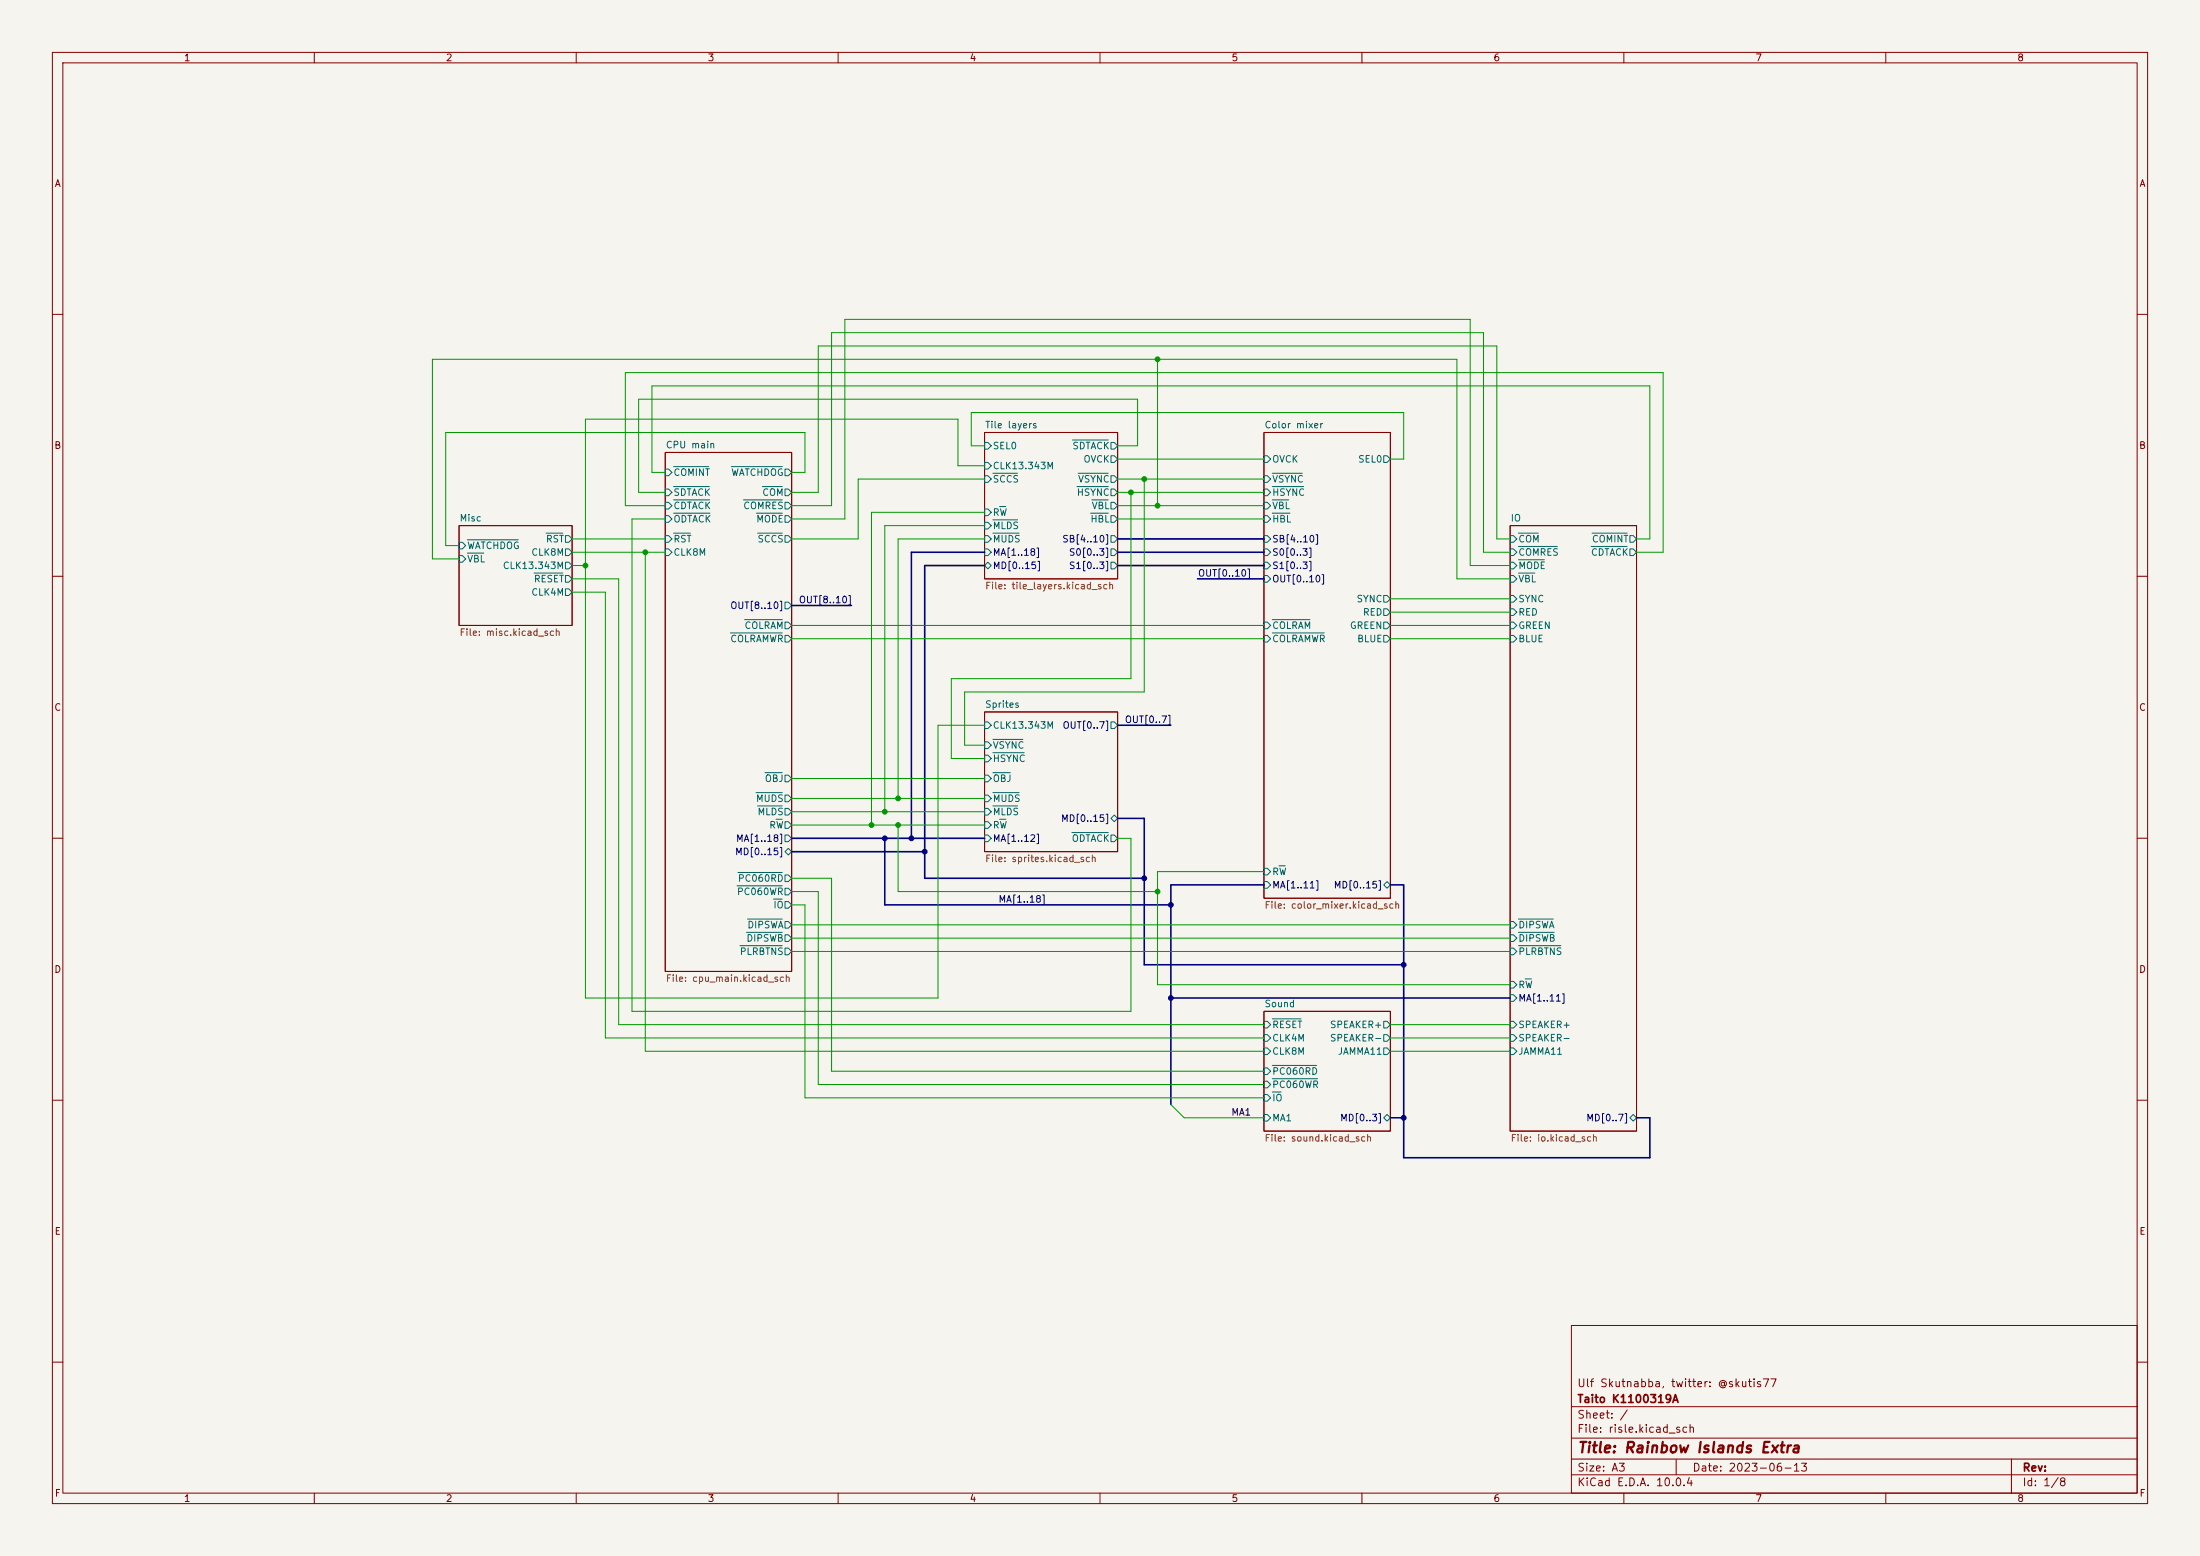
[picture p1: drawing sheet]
<svg xmlns="http://www.w3.org/2000/svg" width="420mm" height="297mm" viewBox="0 0 420 297" stroke-linecap="round" stroke-linejoin="round" font-family="sans-serif">
<path d="M0 0h420v297h-420z" fill="#f5f4ef" stroke="#f5f4ef" stroke-width=".19"/>
<g fill="none" stroke="#840000" stroke-width=".19">
<path d="M10 10h400v277h-400zM12 12h396v273h-396zM60 10v2M110 10v2M160 10v2M210 10v2M260 10v2M310 10v2M360 10v2M10 60h2M408 60h2M127 86.4h24.1v99h-24.1z"/>
<path d="M188 82.6h25.4v27.9h-25.4zM241.3 82.6h24.1v88.9h-24.1zM10 110h2M87.6 100.3h21.6v19.1h-21.6zM288.3 100.3h24.1v115.6h-24.1zM408 110h2M188 135.9h25.4v26.7h-25.4zM10 160h2M408 160h2M241.3 193h24.1v22.9h-24.1zM10 210h2M408 210h2"/>
<path d="M300 253h108v32h-108zM10 260h2M300 278.5h108M300 274.5h108M300 268.5h108M320 278.5v3M384 278.5v6.5M408 260h2M60 285v2M110 285v2M160 285v2M210 285v2"/>
<path d="M260 285v2M300 281.5h108M310 285v2M360 285v2"/>
</g>
<g fill="none" stroke="#006464" stroke-width=".19">
<path d="M127 98.4h.6l.7 .7-.7 .6h-.6zM127 93.3h.6l.7 .7-.7 .6h-.6zM127 95.9h.6l.7 .6-.7 .7h-.6zM127 89.5h.6l.7 .7-.7 .6h-.6zM128.6 95.4h6.9M128.6 92.9h6.8M128.6 98h6.9M128.6 89.1h6.7M139.6 89.1h9.7M141.9 95.4h7.4M144.4 98h4.9M145.5 92.9h3.8"/>
<path d="M149.9 95.9h.6l.6 .6-.6 .7h-.6zM149.9 93.3h.6l.6 .7-.6 .6h-.6zM149.9 98.4h.6l.6 .7-.6 .6h-.6zM149.9 89.5h.6l.6 .7-.6 .6h-.6zM188 97.2h.6l.6 .6-.6 .6h-.6zM188 99.7h.6l.6 .6-.6 .7h-.6zM188 90.8h.6l.6 .6-.6 .7h-.6zM188 84.5h.6l.6 .6-.6 .6h-.6zM188 88.3h.6l.6 .6-.6 .6h-.6zM189.5 90.3h4.8M189.5 99.2h4.8M190.8 96.7h1.2"/>
<path d="M204.7 84h6.9M205.6 92.9h6M205.8 90.3h5.8M208.2 98h3.4M208.4 95.4h3.2M212.1 87h.6l.7 .6-.7 .7h-.6zM212.1 98.4h.6l.7 .7-.7 .6h-.6zM212.1 93.3h.6l.7 .7-.7 .6h-.6zM212.1 90.8h.6l.7 .6-.7 .7h-.6zM212.1 84.5h.6l.7 .6-.7 .6h-.6zM212.1 95.9h.6l.7 .6-.7 .7h-.6zM241.3 90.8h.6l.7 .6-.7 .7h-.6z"/>
<path d="M241.3 93.3h.6l.7 .7-.7 .6h-.6zM241.3 98.4h.6l.7 .7-.7 .6h-.6zM241.3 87h.6l.7 .6-.7 .7h-.6zM241.3 95.9h.6l.7 .6-.7 .7h-.6zM242.9 95.4h3.1M242.9 92.9h6M242.9 98h3.4M242.9 90.3h5.7M264.2 87h.6l.6 .6-.6 .7h-.6zM87.6 103.5h.7l.6 .6-.6 .7h-.7zM87.6 106h.7l.6 .7-.6 .6h-.7zM89.2 103h9.7"/>
<path d="M89.2 105.6h3.2M101.9 109.4h5.5M104.2 101.8h3.2M107.9 107.3h.7l.6 .7-.6 .6h-.7zM107.9 112.4h.7l.6 .6-.6 .7h-.7zM107.9 104.8h.7l.6 .6-.6 .6h-.7zM107.9 102.2h.7l.6 .7-.6 .6h-.7zM107.9 109.9h.7l.6 .6-.6 .6h-.7zM127 104.8h.6l.7 .6-.7 .6h-.6zM127 102.2h.6l.7 .7-.7 .6h-.6zM128.6 101.8h3.2M142.2 118.3h7.1"/>
<path d="M144.6 101.8h4.7M149.9 114.9h.6l.6 .7-.6 .6h-.6zM149.9 118.7h.6l.6 .7-.6 .6h-.6zM149.9 102.2h.6l.6 .7-.6 .6h-.6zM188 102.2h.6l.6 .7-.6 .6h-.6zM188 104.8h.6l.6 .6-.6 .6h-.6zM188 108l.6-.7 .6 .7-.6 .6zM189.5 101.8h5.1M212.1 102.2h.6l.7 .7-.7 .6h-.6zM212.1 104.8h.6l.7 .6-.7 .6h-.6zM212.1 107.3h.6l.7 .7-.7 .6h-.6zM241.3 104.8h.6l.7 .6-.7 .6h-.6z"/>
<path d="M241.3 109.9h.6l.7 .6-.7 .6h-.6zM241.3 102.2h.6l.7 .7-.7 .6h-.6zM241.3 118.7h.6l.7 .7-.7 .6h-.6zM241.3 107.3h.6l.7 .7-.7 .6h-.6zM242.9 118.3h7.2M264.2 113.7h.6l.6 .6-.6 .6h-.6zM264.2 116.2h.6l.6 .6-.6 .7h-.6zM264.2 118.7h.6l.6 .7-.6 .6h-.6zM288.3 104.8h.6l.7 .6-.7 .6h-.6zM288.3 102.2h.6l.7 .7-.7 .6h-.6zM288.3 109.9h.6l.7 .6-.7 .6h-.6zM288.3 107.3h.6l.7 .7-.7 .6h-.6z"/>
<path d="M288.3 118.7h.6l.7 .7-.7 .6h-.6zM288.3 116.2h.6l.7 .6-.7 .7h-.6zM288.3 113.7h.6l.7 .6-.7 .6h-.6zM289.9 101.8h3.8M289.9 109.4h3.1M289.9 104.3h7.4M289.9 106.8h4.9M303.7 104.3h6.9M303.9 101.8h6.7M311.1 102.2h.7l.6 .7-.6 .6h-.7zM311.1 104.8h.7l.6 .6-.6 .6h-.7zM139.4 120.8h9.9"/>
<path d="M149.9 121.3h.6l.6 .6-.6 .7h-.6zM188 137.8h.6l.6 .6-.6 .7h-.6zM212.1 137.8h.6l.7 .6-.7 .7h-.6zM241.3 121.3h.6l.7 .6-.7 .7h-.6zM242.9 120.8h9.9M264.2 121.3h.6l.6 .6-.6 .7h-.6zM288.3 121.3h.6l.7 .6-.7 .7h-.6zM144.3 151.3h5M144.6 153.8h4.7M146 147.5h3.3M148.1 156.4h1.2M149.9 148h.6l.6 .6-.6 .6h-.6z"/>
<path d="M149.9 159.4h.6l.6 .6-.6 .7h-.6zM149.9 154.3h.6l.6 .6-.6 .7h-.6zM149.9 151.8h.6l.6 .6-.6 .6h-.6zM149.9 156.8h.6l.6 .7-.6 .6h-.6zM188 144.1h.6l.6 .7-.6 .6h-.6zM188 154.3h.6l.6 .6-.6 .7h-.6zM188 148h.6l.6 .6-.6 .6h-.6zM188 156.8h.6l.6 .7-.6 .6h-.6zM188 151.8h.6l.6 .6-.6 .6h-.6zM188 141.6h.6l.6 .6-.6 .7h-.6zM188 159.4h.6l.6 .6-.6 .7h-.6zM189.5 147.5h3.4"/>
<path d="M189.5 153.8h4.8M189.5 151.3h5.1M189.5 143.7h6M189.5 141.1h5.8M190.8 156.4h1.2M204.6 158.9h7M212.1 159.4h.6l.7 .6-.7 .7h-.6zM212.1 156.2l.6-.6 .7 .6-.7 .6zM140.7 169.1h8.6M140.9 166.5h8.4M142.5 178h6.8M142.7 175.4h6.6"/>
<path d="M147.7 171.6h1.6M149.9 172.1h.6l.6 .6-.6 .7h-.6zM149.9 167h.6l.6 .6-.6 .7h-.6zM149.9 175.9h.6l.6 .6-.6 .7h-.6zM149.9 178.4h.6l.6 .7-.6 .6h-.6zM149.9 169.5h.6l.6 .7-.6 .6h-.6zM149.9 162.6l.6-.7 .6 .7-.6 .6zM241.3 165.7h.6l.7 .7-.7 .6h-.6zM241.3 168.3h.6l.7 .6-.7 .6h-.6zM244.2 165.3h1.2M264.2 168.9l.6-.6 .6 .6-.6 .6zM288.3 178.4h.6l.7 .7-.7 .6h-.6z"/>
<path d="M288.3 175.9h.6l.7 .6-.7 .7h-.6zM289.9 175.4h6.6M289.9 178h6.8M141.2 180.5h8.1M149.9 181h.6l.6 .6-.6 .6h-.6zM241.3 197.5h.6l.7 .6-.7 .7h-.6zM241.3 194.9h.6l.7 .7-.7 .6h-.6zM242.9 194.5h5.5M264.2 197.5h.6l.6 .6-.6 .7h-.6zM264.2 194.9h.6l.6 .7-.6 .6h-.6zM288.3 187.3h.6l.7 .7-.7 .6h-.6zM288.3 197.5h.6l.7 .6-.7 .7h-.6z"/>
<path d="M288.3 194.9h.6l.7 .7-.7 .6h-.6zM288.3 181h.6l.7 .6-.7 .6h-.6zM288.3 189.9h.6l.7 .6-.7 .6h-.6zM289.9 180.5h8.1M291.1 186.9h1.2M241.3 212.7h.6l.7 .7-.7 .6h-.6zM241.3 200h.6l.7 .7-.7 .6h-.6zM241.3 206.4h.6l.7 .6-.7 .6h-.6zM241.3 203.8h.6l.7 .7-.7 .6h-.6zM241.3 208.9h.6l.7 .7-.7 .6h-.6zM242.9 205.9h8.6M242.9 203.4h8.4"/>
<path d="M242.9 208.4h1.7M264.2 213.4l.6-.7 .6 .7-.6 .6zM264.2 200h.6l.6 .7-.6 .6h-.6zM288.3 200h.6l.7 .7-.7 .6h-.6zM311.1 213.4l.7-.7 .6 .7-.6 .6z"/>
</g>
<g fill="none" stroke="#000084" stroke-width=".3">
<path d="M151.1 115.6h11.5M188 105.4h-14v54.6M188 108h-11.5v59.6h41.9M213.4 105.4h27.9M213.4 108h27.9M213.4 102.9h27.9M228.6 110.5h12.7M213.4 138.4h10.1M213.4 156.2h5v28h49.6M151.1 162.6h25.4M151.1 160h36.9M168.9 160v12.7h54.6"/>
<path d="M241.3 168.9h-17.8v41.9M265.4 168.9h2.6v52.1h47v-7.6h-2.6M223.5 190.5h64.8M265.4 213.4h2.6"/>
</g>
<g fill="none" stroke="#009600" stroke-width=".19">
<path d="M221 68.6v27.9M127 96.5h-7.6v-25.4h198.1v34.3h-5.1M127 99.1h-6.4v93.9h95.3v-33h-2.5M127 90.2h-2.5v-16.5h190.5v29.2h-2.6M151.1 96.5h7.6v-33h124.5v41.9h5.1M151.1 94h5.1v-28h129.5v36.9h2.6M151.1 99.1h10.2v-38.1h119.4v47h7.6M151.1 90.2h2.6v-7.6h-68.6v21.5h2.5M188 88.9h-5.1v-8.9h-71.1v110.5h67.3v-52.1h8.9M188 85.1h-2.6v-6.4h82.6v8.9h-2.6M188 91.4h-24.2v11.5h-12.7M188 97.8h-21.6v59.7"/>
<path d="M213.4 96.5h27.9M213.4 85.1h3.8v-8.9h-95.3v17.8h5.1M213.4 94h27.9M213.4 99.1h27.9M213.4 87.6h27.9M213.4 91.4h27.9M215.9 94v35.5h-34.3v15.3h6.4M218.4 91.4v40.7h-34.3v10.1h3.9M87.6 106.7h-5.1v-38.1h195.6v41.9h10.2M109.2 105.4h17.8M109.2 110.5h8.9v85.1h123.2M109.2 113h6.4v85.1h125.7"/>
<path d="M109.2 102.9h17.8M109.2 108h2.6M123.2 105.4v95.3h118.1M151.1 119.4h90.2M188 102.9h-16.6v49.5M188 100.3h-19.1v54.6M265.4 116.8h22.9M265.4 119.4h22.9M265.4 114.3h22.9M151.1 121.9h90.2M265.4 121.9h22.9M151.1 152.4h36.9"/>
<path d="M151.1 157.5h36.9M151.1 154.9h36.9M151.1 148.6h36.9M171.4 157.5v12.7h49.6M151.1 167.6h7.6v36.9h82.6M151.1 170.2h5.1v36.8h85.1M151.1 172.7h2.6v36.9h87.6M151.1 176.5h137.2M151.1 179.1h137.2M241.3 166.4h-20.3v21.6h67.3M151.1 181.6h137.2M265.4 195.6h22.9"/>
<path d="M265.4 198.1h22.9M223.5 210.8l2.6 2.6h15.2M265.4 200.7h22.9"/>
</g>
<g fill="#000084" stroke="#000084" stroke-width=".19">
<circle cx="218.4" cy="167.6" r=".46"/>
<circle cx="223.5" cy="190.5" r=".46"/>
<circle cx="268" cy="213.4" r=".46"/>
<circle cx="223.5" cy="172.7" r=".46"/>
<circle cx="268" cy="184.2" r=".46"/>
<circle cx="176.5" cy="162.6" r=".46"/>
<circle cx="168.9" cy="160" r=".46"/>
<circle cx="174" cy="160" r=".46"/>
</g>
<g fill="#009600" stroke="#009600" stroke-width=".19">
<circle cx="221" cy="170.2" r=".46"/>
<circle cx="171.4" cy="157.5" r=".46"/>
<circle cx="171.4" cy="152.4" r=".46"/>
<circle cx="123.2" cy="105.4" r=".46"/>
<circle cx="111.8" cy="108" r=".46"/>
<circle cx="221" cy="96.5" r=".46"/>
<circle cx="221" cy="68.6" r=".46"/>
<circle cx="215.9" cy="94" r=".46"/>
<circle cx="218.4" cy="91.4" r=".46"/>
<circle cx="168.9" cy="154.9" r=".46"/>
<circle cx="166.4" cy="157.5" r=".46"/>
</g>
<text font-size="2" fill="#840000" x="301" y="277.8">Title: Rainbow Islands Extra</text>
<g font-size="1.5" fill="#840000">
<text x="301" y="268.1">Taito K1100319A</text>
<text x="301" y="265.1">Ulf Skutnabba, twitter: @skutis77</text>
<text x="301" y="273.8">File: risle.kicad_sch</text>
<text x="301" y="271.1">Sheet: /</text>
<text x="301" y="281.2">Size: A3</text>
<text x="323" y="281.2">Date: 2023-06-13</text>
<text x="386" y="281.2">Rev:</text>
<text x="301" y="284">KiCad E.D.A. 10.0.4</text>
<text x="386" y="284">Id: 1/8</text>
</g>
<g font-size="1.3" fill="#840000">
<text x="35" y="12">1</text>
<text x="85" y="12">2</text>
<text x="135" y="12">3</text>
<text x="185" y="12">4</text>
<text x="235" y="12">5</text>
<text x="285" y="12">6</text>
<text x="335" y="12">7</text>
<text x="385" y="12">8</text>
<text x="10.3" y="36">A</text>
<text x="408.3" y="36">A</text>
<text x="10.3" y="86">B</text>
<text x="408.2" y="86">B</text>
<text x="10.3" y="136">C</text>
<text x="408.2" y="136">C</text>
<text x="10.3" y="186">D</text>
<text x="408.2" y="186">D</text>
<text x="10.3" y="236">E</text>
<text x="408.3" y="236">E</text>
<text x="10.3" y="286">F</text>
<text x="35" y="287">1</text>
<text x="85" y="287">2</text>
<text x="135" y="287">3</text>
<text x="185" y="287">4</text>
<text x="235" y="287">5</text>
<text x="285" y="287">6</text>
<text x="335" y="287">7</text>
<text x="385" y="287">8</text>
<text x="408.3" y="286">F</text>
</g>
<g font-size="1.3" fill="#006464">
<text x="188" y="82.1">Tile layers</text>
<text x="241.3" y="82.1">Color mixer</text>
<text x="127" y="85.9">CPU main</text>
<text x="189.4" y="86.1">SEL0</text>
<text x="189.4" y="89.9">CLK13.343M</text>
<text x="204.6" y="86.1">SDTACK</text>
<text x="206.7" y="88.6">OVCK</text>
<text x="242.8" y="88.6">OVCK</text>
<text x="259.2" y="88.6">SEL0</text>
<text x="128.5" y="95">SDTACK</text>
<text x="128.5" y="91.1">COMINT</text>
<text x="139.5" y="91.1">WATCHDOG</text>
<text x="145.4" y="95">COM</text>
<text x="189.4" y="92.4">SCCS</text>
<text x="205.5" y="95">HSYNC</text>
<text x="205.7" y="92.4">VSYNC</text>
<text x="242.8" y="92.4">VSYNC</text>
<text x="242.8" y="95">HSYNC</text>
<text x="87.6" y="99.8">Misc</text>
<text x="128.5" y="100">ODTACK</text>
<text x="128.5" y="97.5">CDTACK</text>
<text x="141.8" y="97.5">COMRES</text>
<text x="144.3" y="100">MODE</text>
<text x="189.4" y="98.8">RW</text>
<text x="189.4" y="101.3">MLDS</text>
<text x="208.1" y="100">HBL</text>
<text x="208.3" y="97.5">VBL</text>
<text x="242.8" y="100">HBL</text>
<text x="242.8" y="97.5">VBL</text>
<text x="288.3" y="99.8">IO</text>
<text x="89.1" y="105.1">WATCHDOG</text>
<text x="89.1" y="107.7">VBL</text>
<text x="101.3" y="106.4">CLK8M</text>
<text x="104.1" y="103.8">RST</text>
<text x="128.5" y="106.4">CLK8M</text>
<text x="128.5" y="103.8">RST</text>
<text x="144.5" y="103.8">SCCS</text>
<text x="189.4" y="103.8">MUDS</text>
<text x="289.8" y="106.4">COMRES</text>
<text x="289.8" y="103.8">COM</text>
<text x="303.6" y="106.4">CDTACK</text>
<text x="303.8" y="103.8">COMINT</text>
<text x="95.9" y="108.9">CLK13.343M</text>
<text x="101.8" y="111.5">RESET</text>
<text x="289.8" y="111.5">VBL</text>
<text x="289.8" y="108.9">MODE</text>
<text x="101.3" y="114">CLK4M</text>
<text x="258.9" y="115.3">SYNC</text>
<text x="260.1" y="117.8">RED</text>
<text x="289.8" y="117.8">RED</text>
<text x="289.8" y="115.3">SYNC</text>
<text x="139.3" y="122.9">COLRAMWR</text>
<text x="142" y="120.4">COLRAM</text>
<text x="242.8" y="120.4">COLRAM</text>
<text x="242.8" y="122.9">COLRAMWR</text>
<text x="257.6" y="120.4">GREEN</text>
<text x="259" y="122.9">BLUE</text>
<text x="289.8" y="120.4">GREEN</text>
<text x="289.8" y="122.9">BLUE</text>
<text x="188" y="135.4">Sprites</text>
<text x="189.4" y="139.4">CLK13.343M</text>
<text x="189.4" y="143.2">VSYNC</text>
<text x="145.9" y="149.6">OBJ</text>
<text x="189.4" y="145.8">HSYNC</text>
<text x="189.4" y="149.6">OBJ</text>
<text x="144.2" y="153.4">MUDS</text>
<text x="144.5" y="155.9">MLDS</text>
<text x="189.4" y="155.9">MLDS</text>
<text x="189.4" y="153.4">MUDS</text>
<text x="146.7" y="158.5">RW</text>
<text x="189.4" y="158.5">RW</text>
<text x="204.5" y="161">ODTACK</text>
<text x="242.8" y="167.3">RW</text>
<text x="140.6" y="171.2">PC060WR</text>
<text x="140.8" y="168.6">PC060RD</text>
<text x="147.5" y="173.7">IO</text>
<text x="142.6" y="177.5">DIPSWA</text>
<text x="289.8" y="177.5">DIPSWA</text>
<text x="141.1" y="182.6">PLRBTNS</text>
<text x="142.4" y="180">DIPSWB</text>
<text x="289.8" y="182.6">PLRBTNS</text>
<text x="289.8" y="180">DIPSWB</text>
<text x="289.8" y="188.9">RW</text>
<text x="241.3" y="192.6">Sound</text>
<text x="242.8" y="196.6">RESET</text>
<text x="253.8" y="196.6">SPEAKER+</text>
<text x="289.8" y="196.6">SPEAKER+</text>
<text x="242.8" y="199.1">CLK4M</text>
<text x="242.8" y="201.6">CLK8M</text>
<text x="253.8" y="199.1">SPEAKER-</text>
<text x="255.3" y="201.6">JAMMA11</text>
<text x="289.8" y="199.1">SPEAKER-</text>
<text x="289.8" y="201.6">JAMMA11</text>
<text x="242.8" y="208">PC060WR</text>
<text x="242.8" y="205.4">PC060RD</text>
<text x="242.8" y="214.3">MA1</text>
<text x="242.8" y="210.5">IO</text>
</g>
<g font-size="1.3" fill="#000084">
<text x="189.4" y="106.4">MA[1..18]</text>
<text x="202.7" y="103.8">SB[4..10]</text>
<text x="204" y="106.4">S0[0..3]</text>
<text x="242.8" y="106.4">S0[0..3]</text>
<text x="242.8" y="103.8">SB[4..10]</text>
<text x="189.4" y="108.9">MD[0..15]</text>
<text x="204" y="108.9">S1[0..3]</text>
<text x="228.6" y="110.4">OUT[0..10]</text>
<text x="242.8" y="111.5">OUT[0..10]</text>
<text x="242.8" y="108.9">S1[0..3]</text>
<text x="139.3" y="116.5">OUT[8..10]</text>
<text x="152.4" y="115.4">OUT[8..10]</text>
<text x="202.7" y="139.4">OUT[0..7]</text>
<text x="214.6" y="138.3">OUT[0..7]</text>
<text x="140.4" y="161">MA[1..18]</text>
<text x="189.4" y="161">MA[1..12]</text>
<text x="202.4" y="157.2">MD[0..15]</text>
<text x="140.2" y="163.5">MD[0..15]</text>
<text x="190.5" y="172.6">MA[1..18]</text>
<text x="242.8" y="169.9">MA[1..11]</text>
<text x="254.5" y="169.9">MD[0..15]</text>
<text x="289.8" y="191.5">MA[1..11]</text>
<text x="255.7" y="214.3">MD[0..3]</text>
<text x="302.7" y="214.3">MD[0..7]</text>
</g>
<g font-size="1.3" fill="#725600">
<text x="188" y="112.8">File: tile_layers.kicad_sch</text>
<text x="87.6" y="121.7">File: misc.kicad_sch</text>
<text x="188" y="164.9">File: sprites.kicad_sch</text>
<text x="241.3" y="173.7">File: color_mixer.kicad_sch</text>
<text x="127" y="187.7">File: cpu_main.kicad_sch</text>
<text x="241.3" y="218.2">File: sound.kicad_sch</text>
<text x="288.3" y="218.2">File: io.kicad_sch</text>
</g>
<text font-size="1.3" fill="#0f0f0f" x="234.9" y="213.2">MA1</text>
</svg>
